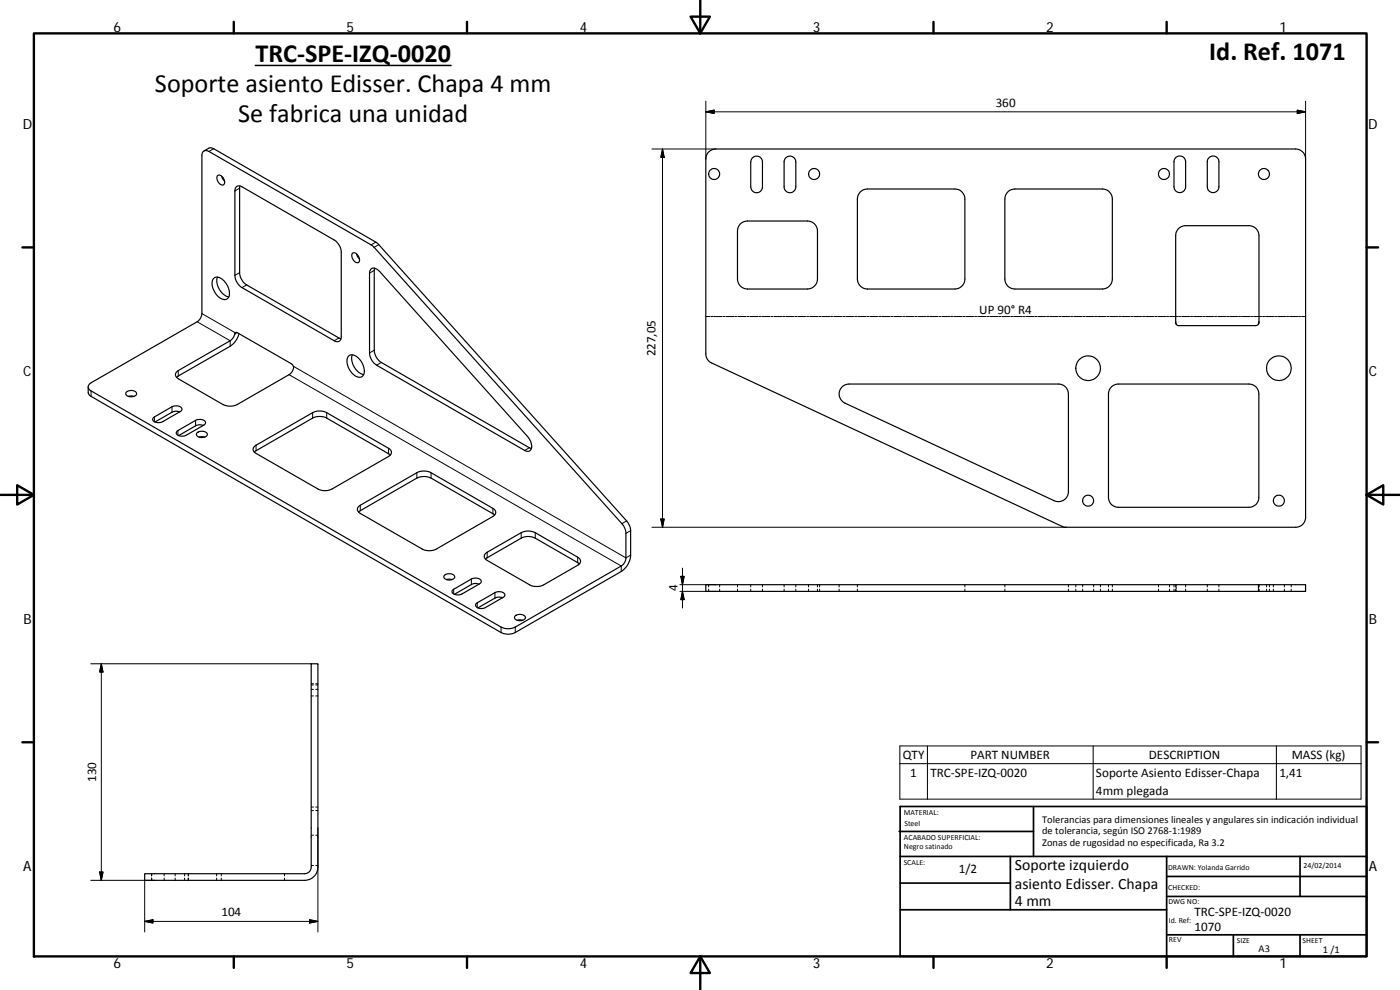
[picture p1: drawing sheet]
<svg xmlns="http://www.w3.org/2000/svg" width="420mm" height="297mm" viewBox="0 0 420 297" stroke-linecap="round" stroke-linejoin="round" font-family="sans-serif">
<g fill="none" stroke="#000" stroke-width=".36">
<path d="M61 45.4l.6-.2 1.1 .2 49.2 28.4 74.7 83.3a4.6 4.6 0 0 1 1.2 2.9v7.4a3.1 3.1 0 0 1-1.4 2.4l-31.8 18.4a4.9 4.9 0 0 1-4.2 0l-123.1-70.9a1.29 1.29 0 0 1-.8-1.2 1.29 1.29 0 0 1 .8-1.2l31.9-18.4a3.1 3.1 0 0 0 1.4-2.4v-47.7zM61.2 45.3l1.8-1 1.1 .3 49.2 28.4 74.8 83.3a4.7 4.7 0 0 1 1.2 2.9v7.4a6.3 6.3 0 0 1-2.9 4.9l-32.1 18.4a4.7 4.7 0 0 1-3.9-.1l-123.1-70.9-.8-1v-1.8M65.3 52.6a1.83 1.83 0 0 1 2.1 2.1 .81 .81 0 0 1-.6 .9 .81 .81 0 0 1-.9-.5 2.01 2.01 0 0 1-.6-2.5zM66.5 52.9l.3 .8 .6 .7M70.9 56l.7-.2 1 .2 27.7 16a4.7 4.7 0 0 1 2.1 3.7v25.3a1.29 1.29 0 0 1-.6 1.4 1.29 1.29 0 0 1-1.5-.2l-27.7-15.9a4.6 4.6 0 0 1-2.1-3.7v-25.3zM72 55.8l-.1 26a4.7 4.7 0 0 0 2.1 3.7l28.3 16.2M212.7 45.6l1-.7 1.1-.2h174a3 3 0 0 1 3 3v107.5a2.96 2.96 0 0 1-3 3h-69.4l-105.8-49.3a2.96 2.96 0 0 1-1.8-2.7v-58.5l.3-1.1zM225.8 47.4a1.76 1.76 0 0 1 1.9-.4 1.76 1.76 0 0 1 1.1 1.6v7.5a1.76 1.76 0 0 1-1.7 1.7 1.76 1.76 0 0 1-1.8-1.7v-7.5zM235.8 47.4a1.76 1.76 0 0 1 1.9-.4 1.76 1.76 0 0 1 1.1 1.6v7.5a1.76 1.76 0 0 1-1.7 1.7 1.76 1.76 0 0 1-1.8-1.7v-7.5zM258.2 57.6l1-.7 1.1-.2h26.3a3 3 0 0 1 3 3v24a3 3 0 0 1-3 3h-26.3a3 3 0 0 1-3-3v-24l.2-1.1zM302.5 57.6l.9-.7 1.2-.2h26.2a3 3 0 0 1 3 3v24a3 3 0 0 1-3 3h-26.2a3 3 0 0 1-3-3v-24l.2-1.1zM353 47.1a1.77 1.77 0 0 1 2.8 1.4v7.5a1.75 1.75 0 0 1-1.7 1.8 1.75 1.75 0 0 1-1.8-1.8l.1-7.8z"/>
<path d="M363 47.1a1.76 1.76 0 0 1 2.8 1.4v7.5a1.75 1.75 0 0 1-1.7 1.8 1.75 1.75 0 0 1-1.8-1.8v-7.5l.1-.6zM105.8 76a1.88 1.88 0 0 1 2 2.5 1.07 1.07 0 0 1-1.1 .3 1.07 1.07 0 0 1-.7-.9 1.63 1.63 0 0 1-.2-1.9zM107 76.2l.9 1.5M222.2 67.2l1-.7 1.1-.2h18a3 3 0 0 1 3 3v14.4a3 3 0 0 1-3 3h-18a3 3 0 0 1-3-3v-14.8zM64.1 83.6a2.18 2.18 0 0 1 3.2 .7 4.3 4.3 0 0 1 1.1 5.2 2.67 2.67 0 0 1-3.6-1.4 4.1 4.1 0 0 1-.7-4.5zM65.3 83.2a5 5 0 0 0 3.4 5.9M111.4 80.7a2 2 0 0 1 2.5 .7l44.4 49.6a3.4 3.4 0 0 1 .7 4.2l-.7 .2-.9-.3-44.6-25.7a4.6 4.6 0 0 1-1.9-3.5v-23.9zM112.4 80.5l-.1 24.6a4.6 4.6 0 0 0 2.1 3.7l45.1 25.8M352.8 96.5l.2 .7M353 97.2l.8 .5h23l.9-.5M377.7 97.2l.1-.4v-26.1a3 3 0 0 0-3-3h-19a2.93 2.93 0 0 0-3 3l.2 26.5M377.8 96.5l-.1 .7"/>
<path d="M38 117.6a2.07 2.07 0 0 1 3 .4 1.86 1.86 0 0 1-3.3 .1zM38.5 118.9h1.7M53.1 111.5l16-9.3a4.7 4.7 0 0 0 1.6-2.4h.5l16.7 9.7a2.22 2.22 0 0 1-1.1 2.9l-15.6 9a5 5 0 0 1-4.3 0l-13.4-7.8a1.25 1.25 0 0 1-.4-2.1zM71.7 100.1a6.5 6.5 0 0 1-2.6 3.8l-16.1 9.3M104.5 106.9a2.44 2.44 0 0 1 3.6 1.1 3.8 3.8 0 0 1 .5 5 3.2 3.2 0 0 1-3.6-2 4.1 4.1 0 0 1-.5-4.1zM105.7 106.4a5.1 5.1 0 0 0 3.4 6M252.9 116l1.1-.7 .8-.1h62.9a2.96 2.96 0 0 1 2.9 3v29.3a3 3 0 0 1-4.2 2.7l-62.8-29.3a3 3 0 0 1-.7-4.9zM333.5 116.1l1-.6 1.1-.3h39.2a2.93 2.93 0 0 1 3 3v31a2.9 2.9 0 0 1-3 3h-39.2a2.93 2.93 0 0 1-2.9-3v-31l.2-1.1zM46 125.4l5.6-3.4a2.11 2.11 0 0 1 3 .8l-.3 .5-5.5 3.2a2.09 2.09 0 0 1-3-.7zM53.2 129.3l5.5-3.2a2.08 2.08 0 0 1 3 .8l-.5 .7-5.3 3a2.11 2.11 0 0 1-3-.8zM53.9 123.6a2.6 2.6 0 0 0-2.3 .1l-5.1 2.9M59.1 129.9a2.09 2.09 0 0 1 3.1 .4 1.89 1.89 0 0 1-3.3 0z"/>
<path d="M59.7 131.1h1.7M61 127.7a2.55 2.55 0 0 0-2.3 .1l-5.1 2.9M76.3 135.6l17.5-10.1a4.7 4.7 0 0 1 4.3 0l19 11M76.4 134l17.4-10.2a4.7 4.7 0 0 1 4.3 0l18.5 10.7a1.29 1.29 0 0 1 .9 1.2 1.29 1.29 0 0 1-.9 1.2l-16.9 9.8a4.7 4.7 0 0 1-4.3 0l-18.6-10.7a1.23 1.23 0 0 1-.4-2zM107.6 153.6l17.8-10.3a5.1 5.1 0 0 1 4 .1l19 11.2M107.7 152l17.4-10.2a4.7 4.7 0 0 1 4.3 0l18.5 10.7a1.29 1.29 0 0 1 .9 1.2 1.29 1.29 0 0 1-.9 1.3l-17 9.7a4.7 4.7 0 0 1-4.2 0l-18.6-10.6a1.25 1.25 0 0 1-.4-2.1zM133.5 172.5a1.91 1.91 0 0 1 3 .7 1.93 1.93 0 0 1-3.3-.1zM134 173.9h1.7M135.8 177.1l5.7-3.4a2.27 2.27 0 0 1 2.9 .6l-.1 .6-.4 .3-5.3 3a2.11 2.11 0 0 1-3-.7zM143.7 175.3a2.55 2.55 0 0 0-2.2 .1l-5.1 2.9M145.7 167.8l10.7-6.3a4.7 4.7 0 0 1 4.2 0l13.3 7.7M145.7 166.1l10.7-6.3a4.7 4.7 0 0 1 4.2 0l12.8 7.4a1.29 1.29 0 0 1 .8 1.2 1.29 1.29 0 0 1-.8 1.2l-10.2 5.9a4.7 4.7 0 0 1-4.2 0l-12.8-7.4a1.25 1.25 0 0 1-.5-2z"/>
<path d="M150.8 179.3a2.79 2.79 0 0 0-2.3 .2l-5.1 2.9M211.8 175.4h180v2h-180zM93.4 199.2h2v60.9a4 4 0 0 1-4 4h-48v-2h48a1.97 1.97 0 0 0 2-2zM143 181l5.5-3.2a2.05 2.05 0 0 1 3 .8l-.5 .6-5.3 3.1a2.05 2.05 0 0 1-3-.8zM154.7 184.7a2.11 2.11 0 0 1 3 .5 1.87 1.87 0 0 1-3.3 .1zM155.2 186.1h1.7"/>
<circle cx="214.3" cy="52.2" r="1.65"/>
<circle cx="244.3" cy="52.2" r="1.66"/>
<circle cx="349.3" cy="52.2" r="1.64"/>
<circle cx="379.3" cy="52.2" r="1.65"/>
<circle cx="326.6" cy="110.5" r="3.7"/>
<circle cx="383.8" cy="110.5" r="3.7"/>
<circle cx="326.6" cy="150.2" r="1.65"/>
<circle cx="383.8" cy="150.2" r="1.66"/>
</g>
<g fill="none" stroke="#000" stroke-width=".3">
<path d="M211.8 33.5l2.5-.5v1.1zM211.8 33.5h180M211.8 30.4v17.3M389.3 33l2.5 .5-2.5 .6zM391.8 30.4v17.3M64.1 44.6l-1.4 .8M71.9 56.5l-1.4 .8M195.7 44.7h19.1M198.8 44.7v113.5M198.8 44.7l.5 2.5h-1zM112.8 72.6l-1.4 .9M113.7 73.4l-1.4 .8"/>
<path d="M59.2 96.5l9.9 5.7v1.7M60.6 94.1l10 5.7M71.2 99.8l-.7 .4M71.9 81.8l-1.4 .8M74 85.5l-1.4 .8M112.3 81.1l-1.4 .9M211.8 95h1.2M213.3 95h.6M214.2 95h2.4M216.9 95h.6M217.8 95h2.4M220.5 95h.6"/>
<path d="M221.4 95h2.4M224.1 95h.6M225 95h2.4M227.7 95h.6M228.6 95h2.4M231.3 95h.6M232.2 95h2.4M234.9 95h.6M235.8 95h2.4M238.5 95h.6M239.4 95h2.4M242.1 95h.6"/>
<path d="M243 95h2.4M245.7 95h.6M246.6 95h2.4M249.3 95h.6M250.2 95h2.4M252.9 95h.6M253.8 95h2.4M256.5 95h.6M257.4 95h2.4M260.1 95h.6M261 95h2.4M263.7 95h.6"/>
<path d="M264.6 95h2.4M267.3 95h.6M268.2 95h2.4M270.9 95h.6M271.8 95h2.4M274.5 95h.6M275.4 95h2.4M278.1 95h.6M279 95h2.4M281.7 95h.6M282.6 95h2.4M285.3 95h.6"/>
<path d="M286.2 95h2.4M288.9 95h.6M289.8 95h2.4M292.5 95h.6M293.4 95h2.4M296.1 95h.6M297 95h2.4M299.7 95h.6M300.6 95h2.4M303.3 95h.6M304.2 95h2.4M306.9 95h.6"/>
<path d="M307.8 95h2.4M310.5 95h.6M311.4 95h2.4M314.1 95h.6M315 95h2.4M317.7 95h.6M318.6 95h2.4M321.3 95h.6M322.2 95h2.4M324.9 95h.6M325.8 95h2.4M328.5 95h.6"/>
<path d="M329.4 95h2.4M332.1 95h.6M333 95h2.4M335.7 95h.6M336.6 95h2.4M339.3 95h.6M340.2 95h2.4M342.9 95h.6M343.8 95h2.4M346.5 95h.6M347.4 95h2.4M350.1 95h.6"/>
<path d="M351 95h2.4M353.7 95h.6M354.6 95h2.4M357.3 95h.6M358.2 95h2.4M360.9 95h.6M361.8 95h2.4M364.5 95h.6M365.4 95h2.4M368.1 95h.6M369 95h2.4M371.7 95h.6"/>
<path d="M372.6 95h2.4M375.3 95h.6M376.2 95h2.4M378.9 95h.6M379.8 95h2.4M382.5 95h.6M383.4 95h2.4M386.1 95h.6M387 95h2.4M389.7 95h.6M390.6 95h1.2M27.3 117.3v1.6"/>
<path d="M53.5 111.2v1.6M86.8 112.4l99.6 57.4v1.7M88 109.9l99.8 57.5 1.5-.8M101.7 101.4l-1.4 .8M112.3 105.1l-1.4 .8M114.4 108.8l-1.4 .8M46.3 125.1v1.4M51.6 122v1.7M53.4 129.2v1.4M58.7 126.1v1.7M76.8 133.6v1.6M93.8 123.8v1.7"/>
<path d="M98.1 123.8v1.7M116.6 134.5v1.6M158.9 134.3l-1.5 .8M108.1 151.6v1.6M125.1 141.8v1.6M129.4 141.8v1.6M147.9 152.5v1.6M156.4 159.8v1.7M160.6 159.8v1.7M188.1 156.3l-1.5 .8M189.3 159.2l-1.5 .8M195.7 158.2h124.3"/>
<path d="M198.3 155.7h1l-.5 2.5zM136.2 176.8v1.4M141.5 173.7v1.7M146.2 165.7v1.6M148.5 177.8v1.7M173.4 167.2v1.6M204.1 177.4h10.7M204.1 175.4h10.7M204.3 172.9h1l-.5 2.5zM204.8 170.5v11.9M204.8 177.4l.5 2.5h-1zM212.7 175.4v.7"/>
<path d="M212.7 176.8v.6M216 175.4v.7M216 176.8v.6M221.3 175.4v.7M221.3 176.8v.6M225.3 175.4v.7M225.3 176.8v.6M228.8 175.4v.7M228.8 176.8v.6M235.3 175.4v.7M235.3 176.8v.6M238.8 175.4v.7"/>
<path d="M238.8 176.8v.6M242.7 175.4v.7M242.7 176.8v.6M245.3 175.4v.7M245.3 176.8v.6M246 175.4v.7M246 176.8v.6M251.8 175.4v.7M251.8 176.8v.6M257.3 175.4v.7M257.3 176.8v.6M289.6 175.4v.7"/>
<path d="M289.6 176.8v.6M301.6 175.4v.7M301.6 176.8v.6M320.6 175.4v.7M320.6 176.8v.6M322.9 175.4v.7M322.9 176.8v.6M324.9 175.4v.7M324.9 176.8v.6M328.2 175.4v.7M328.2 176.8v.6M330.3 175.4v.7"/>
<path d="M330.3 176.8v.6M332.7 175.4v.7M332.7 176.8v.6M333.8 175.4v.7M333.8 176.8v.6M347.7 175.4v.7M347.7 176.8v.6M351 175.4v.7M351 176.8v.6M352.3 175.4v.7M352.3 176.8v.6M352.8 175.4v.7"/>
<path d="M352.8 176.8v.6M353 176v.7M353 175.4v.3M353 177.1v.3M355.8 175.4v.7M355.8 176.8v.6M362.3 175.4v.7M362.3 176.8v.6M365.8 175.4v.7M365.8 176.8v.6M377.7 176.8v.6M377.7 176v.7"/>
<path d="M377.7 175.4v.7M377.8 175.4v.7M377.8 176.8v.6M380.1 175.4v.7M380.1 176.8v.6M381 175.4v.7M381 176.8v.6M382.2 175.4v.7M382.2 176.8v.6M385.5 175.4v.7M385.5 176.8v.6M387.5 175.4v.7"/>
<path d="M387.5 176.8v.6M27.2 199.2h66.2M30.4 199.2l.5 2.4h-1zM30.4 199.2v64.9M143.2 180.9v1.4M150.4 188.2v1.6M154.6 188.2v1.6M93.4 206.8h.7M93.4 205.1h.7M93.4 208.8h.7M93.4 205.5h.7M94.8 206.8h.6"/>
<path d="M94.8 205.1h.6M94.8 208.8h.6M94.8 205.5h.6M270.1 223.8h138.4v16h-138.4zM270.1 229.1h138.4M278.3 223.8v16M328.1 223.8v16M383.1 223.8v16M93.4 242.1h.7M93.4 259.7h.7M93.4 250.6h.7M93.4 243.2h.7"/>
<path d="M94.8 242.1h.6M94.8 259.7h.6M94.8 250.6h.6M94.8 243.2h.6M95.4 248.5v31.1M27.2 264.1h19.2M29.9 261.6h1l-.5 2.5zM43.4 276.5l2.5-.6v1zM43.4 276.5h52M43.4 264.1v15.5M45.5 262.1v.7M45.5 263.5v.6"/>
<path d="M49.3 262.1v.7M49.3 263.5v.6M52.6 262.1v.7M52.6 263.5v.6M55.4 262.1v.7M55.4 263.5v.6M56.5 262.1v.7M56.5 263.5v.6M65 262.1v.7M65 263.5v.6M66.4 262.1v.7M66.4 263.5v.6"/>
<path d="M85.4 262.1v.7M85.4 263.5v.6M92.9 275.9l2.5 .6-2.5 .4z"/>
</g>
<g fill="none" stroke="#000" stroke-width=".71">
<path d="M10.2 10h399.9v277h-399.9zM70.2 6.6v3.4M140.2 6.6v3.4M207.3 5h5.8l-2.9 5zM210.2 0v10M280.2 6.6v3.4M350.1 6.6v3.4M6.7 74.2h3.5M410.1 74.2h3.5M.2 148.5h10M5.2 145.6l5 2.9-5 2.9zM410.1 148.5l5-2.9v5.8z"/>
<path d="M410.1 148.5h10M6.7 222.7h3.5M410.1 222.7h3.5M70.2 287v3.4M140.2 287v3.4M210.2 287l2.9 5h-5.8zM210.2 287v10M280.2 287v3.4M350.1 287v3.4"/>
</g>
<g fill="none" stroke="#000" stroke-width=".51">
<path d="M269.8 249.5h40.4M270.1 242h140v45h-140zM270.1 257h140M303.2 257v16M310.2 242v15M350.1 257v30M390.2 257v12M270.1 265h33.1M270.1 273h80M350.1 269h60M350.1 263h60M350.1 280.5h60"/>
<path d="M370.2 280.5v6.5M390.2 280.5v6.5"/>
</g>
<path d="M211.8 33.5l2.5-.5v1.1zM389.3 33l2.5 .5-2.5 .6zM198.8 44.7l.5 2.5h-1zM198.3 155.7h1l-.5 2.5zM204.3 172.9h1l-.5 2.5zM204.8 177.4l.5 2.5h-1zM30.4 199.2l.5 2.4h-1zM29.9 261.6h1l-.5 2.5zM43.4 276.5l2.5-.6v1zM92.9 275.9l2.5 .6-2.5 .4z" fill="#000" stroke="#000" stroke-width=".3"/>
<path d="M76.6 19.6h58.8" fill="none" stroke="#000" stroke-width=".46"/>
<g font-size="7.9">
<text x="362.9" y="17.9">Id. Ref. 1071</text>
<text x="76.6" y="18.5">TRC‐SPE‐IZQ‐0020</text>
<text x="46.5" y="27.5">Soporte asiento Edisser. Chapa 4 mm</text>
<text x="71.5" y="36.5">Se fabrica una unidad</text>
</g>
<g font-size="4.7">
<text x="304.6" y="261.2">Soporte izquierdo</text>
<text x="304.6" y="266.6">asiento Edisser. Chapa</text>
<text x="304.6" y="272">4 mm</text>
</g>
<g font-size="4.2">
<text x="34" y="9.6">6</text>
<text x="104" y="9.6">5</text>
<text x="174" y="9.6">4</text>
<text x="244" y="9.6">3</text>
<text x="314" y="9.6">2</text>
<text x="384" y="9.6">1</text>
<text x="6.8" y="38.7">D</text>
<text x="410.6" y="38.7">D</text>
<text x="7" y="112.9">C</text>
<text x="410.8" y="112.9">C</text>
<text x="7" y="187.1">B</text>
<text x="410.8" y="187.1">B</text>
<text x="7" y="261.3">A</text>
<text x="410.8" y="261.3">A</text>
<text x="34" y="290.4">6</text>
<text x="104" y="290.4">5</text>
<text x="174" y="290.4">4</text>
<text x="244" y="290.4">3</text>
<text x="314" y="290.4">2</text>
<text x="384" y="290.4">1</text>
</g>
<g font-size="3.9">
<text x="298.8" y="32">360</text>
<text x="293.9" y="94.2">UP 90° R4</text>
<text x="196.8" y="107" transform="rotate(-90 196.8 107)">227,05</text>
<text x="203.3" y="177.4" transform="rotate(-90 203.3 177.4)">4</text>
<text x="270.9" y="227.7">QTY</text>
<text x="291.2" y="227.7">PART NUMBER</text>
<text x="344.8" y="227.7">DESCRIPTION</text>
<text x="387.7" y="227.8">MASS (kg)</text>
<text x="273.2" y="233">1</text>
<text x="279.2" y="233">TRC‐SPE‐IZQ‐0020</text>
<text x="328.9" y="233.1">Soporte Asiento Edisser‐Chapa</text>
<text x="384" y="233">1,41</text>
<text x="28.9" y="234.6" transform="rotate(-90 28.9 234.6)">130</text>
<text x="328.9" y="238.4">4mm plegada</text>
<text x="287.7" y="262">1/2</text>
<text x="66.4" y="274.9">104</text>
<text x="358.5" y="274.9">TRC‐SPE‐IZQ‐0020</text>
<text x="358.5" y="279.4">1070</text>
</g>
<g font-size="3.1">
<text x="312.8" y="246.8">Tolerancias para dimensiones lineales y angulares sin indicación individual</text>
<text x="312.8" y="250.4">de tolerancia, según ISO 2768‐1:1989</text>
<text x="312.8" y="254">Zonas de rugosidad no especificada, Ra 3.2</text>
<text x="377.7" y="285.6">A3</text>
<text x="397" y="285.8">1 /1</text>
</g>
<g font-size="2.4">
<text x="271.2" y="244.4">MATERIAL:</text>
<text x="271.3" y="251.9">ACABADO SUPERFICIAL:</text>
<text x="271.4" y="247.9">Steel</text>
<text x="271.3" y="254.6">Negro satinado</text>
<text x="271.2" y="259.7">SCALE:</text>
<text x="350.6" y="260.9">DRAWN: Yolanda Garrido</text>
<text x="391.2" y="260.6">24/02/2014</text>
<text x="350.6" y="267">CHECKED:</text>
<text x="350.6" y="271.4">DWG NO:</text>
<text x="350.8" y="276.8">Id. Ref:</text>
<text x="350.8" y="282.8">REV</text>
<text x="371.2" y="282.9">SIZE</text>
<text x="390.9" y="282.9">SHEET</text>
</g>
</svg>
